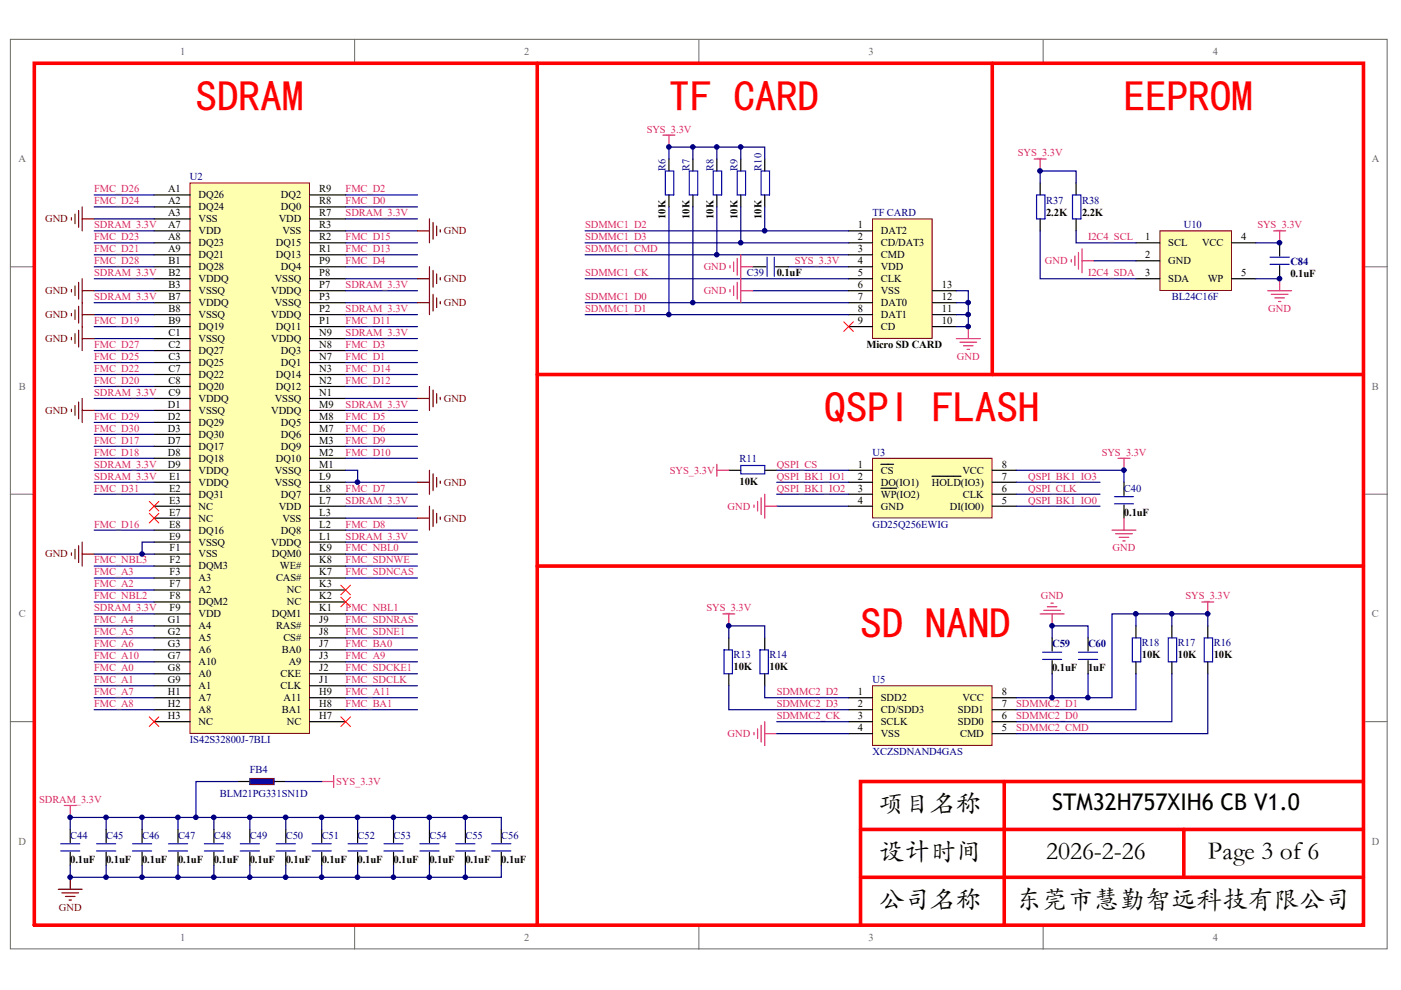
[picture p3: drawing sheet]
<svg xmlns="http://www.w3.org/2000/svg" width="297mm" height="210mm" viewBox="0 0 297 210" stroke-linecap="round" stroke-linejoin="round" font-family="sans-serif">
<g fill="#fff" stroke="#696969" stroke-width=".21">
<path d="M2.2 8.3h291.9v192.9h-291.9z"/>
<path d="M7.3 13.4h281.7v182.7h-281.7z"/>
</g>
<path d="M75.2 8.3v5.1M148.2 8.3v5.1M221.2 8.3v5.1M2.2 56.6h5.1M289.1 56.6h5.1M2.2 104.8h5.1M289.1 104.8h5.1M2.2 153h5.1M289.1 153h5.1M75.2 196.2v5M148.2 196.2v5M221.2 196.2v5" fill="none" stroke="#696969" stroke-width=".21"/>
<path d="M7.3 13.4h281.8v182.8h-281.8zM182.5 175.9h106.6M212.9 165.7v30.5M251 175.9v10.1M289.1 165.7h-106.6v30.5M182.5 186h106.6" fill="none" stroke="#f00" stroke-width=".76"/>
<path d="M40.3 38.8h25.3v116.7h-25.3z" fill="#ffffb0" stroke="#800000" stroke-width=".21"/>
<g fill="none" stroke="#000" stroke-width=".25">
<path d="M32.7 41.3h7.6M32.7 43.9h7.6M32.7 46.4h7.6M32.7 48.9h7.6M32.7 51.5h7.6M32.7 54h7.6M32.7 56.6h7.6M32.7 59.1h7.6M65.7 41.3h7.6M65.7 43.9h7.6M65.7 46.4h7.6M65.7 48.9h7.6"/>
<path d="M65.7 51.5h7.6M65.7 54h7.6M65.7 56.6h7.6M65.7 59.1h7.6M32.7 61.6h7.6M32.7 64.2h7.6M32.7 66.7h7.6M32.7 69.3h7.6M32.7 71.8h7.6M32.7 74.3h7.6M32.7 76.9h7.6M32.7 79.4h7.6"/>
<path d="M65.7 61.6h7.6M65.7 64.2h7.6M65.7 66.7h7.6M65.7 69.3h7.6M65.7 71.8h7.6M65.7 74.3h7.6M65.7 76.9h7.6M65.7 79.4h7.6M32.7 81.9h7.6M32.7 84.5h7.6M32.7 87h7.6M32.7 89.6h7.6"/>
<path d="M32.7 92.1h7.6M32.7 94.6h7.6M32.7 97.2h7.6M32.7 99.7h7.6M65.7 81.9h7.6M65.7 84.5h7.6M65.7 87h7.6M65.7 89.6h7.6M65.7 92.1h7.6M65.7 94.6h7.6M65.7 97.2h7.6M65.7 99.7h7.6"/>
<path d="M32.7 102.2h7.6M32.7 104.8h7.6M32.7 107.3h7.6M32.7 109.9h7.6M32.7 112.4h7.6M32.7 114.9h7.6M32.7 117.5h7.6M65.7 102.2h7.6M65.7 104.8h7.6M65.7 107.3h7.6M65.7 109.9h7.6M65.7 112.4h7.6"/>
<path d="M65.7 114.9h7.6M65.7 117.5h7.6M32.7 120h7.6M32.7 122.6h7.6M32.7 125.1h7.6M32.7 127.6h7.6M32.7 130.2h7.6M32.7 132.7h7.6M32.7 135.2h7.6M32.7 137.8h7.6M65.7 120h7.6M65.7 122.6h7.6"/>
<path d="M65.7 125.1h7.6M65.7 127.6h7.6M65.7 130.2h7.6M65.7 132.7h7.6M65.7 135.2h7.6M65.7 137.8h7.6M32.7 140.3h7.6M32.7 142.9h7.6M32.7 145.4h7.6M32.7 147.9h7.6M32.7 150.5h7.6M32.7 153h7.6"/>
<path d="M65.7 140.3h7.6M65.7 142.9h7.6M65.7 145.4h7.6M65.7 147.9h7.6M65.7 150.5h7.6M65.7 153h7.6M50.4 165.7h2.6M58.1 165.7h2.5"/>
</g>
<g fill="none" stroke="#000080" stroke-width=".25">
<path d="M20 41.3h12.7M20 43.9h12.7M20 46.4h12.7M20 48.9h12.7M20 51.5h12.7M20 54h12.7M20 56.6h12.7M20 59.1h12.7M73.3 41.3h15.2M73.3 43.9h15.2M73.3 46.4h15.2M73.3 48.9h15.2"/>
<path d="M73.3 51.5h15.2M73.3 54h15.2M73.3 56.6h15.2M73.3 59.1h15.2M20 61.6h12.7M20 64.2h12.7M20 66.7h12.7M20 69.3h12.7M20 71.8h12.7M20 74.3h12.7M20 76.9h12.7M20 79.4h12.7"/>
<path d="M73.3 61.6h15.2M73.3 64.2h15.2M73.3 66.7h15.2M73.3 69.3h15.2M73.3 71.8h15.2M73.3 74.3h15.2M73.3 76.9h15.2M73.3 79.4h15.2M20 81.9h12.7M20 84.5h12.7M20 87h12.7M20 89.6h12.7"/>
<path d="M20 92.1h12.7M20 94.6h12.7M20 97.2h12.7M20 99.7h12.7M73.3 99.7h2.5v2.5M73.3 81.9h15.2M73.3 84.5h15.2M73.3 87h15.2M73.3 89.6h15.2M73.3 92.1h15.2M73.3 94.6h15.2M73.3 97.2h15.2"/>
<path d="M20 102.2h12.7M20 104.8h12.7M20 112.4h12.7M20 117.5h12.7M32.7 114.9h-2.6v2.6M73.3 102.2h15.2M73.3 104.8h15.2M73.3 112.4h15.2M73.3 117.5h15.2M73.3 107.3h15.2M73.3 109.9h15.2M73.3 114.9h15.2"/>
<path d="M20 120h12.7M20 122.6h12.7M20 125.1h12.7M20 127.6h12.7M20 130.2h12.7M20 132.7h12.7M20 135.2h12.7M20 137.8h12.7M73.3 120h15.2M73.3 122.6h15.2M73.3 130.2h15.2M73.3 132.7h15.2"/>
<path d="M73.3 135.2h15.2M73.3 137.8h15.2M20 140.3h12.7M20 142.9h12.7M20 145.4h12.7M20 147.9h12.7M20 150.5h12.7M73.3 140.3h15.2M73.3 142.9h15.2M73.3 145.4h15.2M73.3 147.9h15.2M73.3 150.5h15.2"/>
</g>
<path d="M113.9 13.4v182.8M113.9 79.4h175.2" fill="none" stroke="#f00" stroke-width=".76"/>
<g fill="none" stroke="#800000" stroke-width=".25">
<path d="M15.1 46.2v.5M15.9 45.4v2M16.7 44.6v3.6M16.7 59.9v3.5M17.4 43.9v5M17.4 59.1v15.2M17.4 46.4h2.6M88.5 48.9h2.6M88.5 59.1h2.6M91.1 46.4v5.1M91.1 56.6v10.1M91.8 47.2v3.5"/>
<path d="M91.8 57.3v3.6M92.6 47.9v2.1M92.6 58.1v2M93.3 48.7v.5M93.3 58.8v.6M15.1 61.4v.5M15.1 66.5v.5M15.1 71.5v.5M15.9 60.6v2.1M15.9 65.7v2M15.9 70.8v2M16.7 64.9v3.6"/>
<path d="M16.7 70v3.6M17.4 61.6h2.6M17.4 66.7h2.6M17.4 71.8h2.6M88.5 64.2h2.6M91.8 62.4v3.6M92.6 63.2v2M93.3 63.9v.5M15.1 86.8v.5M15.9 86v2M16.7 85.2v3.6M17.4 84.5v5.1"/>
<path d="M17.4 87h2.6M88.5 84.5h2.6M91.1 81.9v5.1M91.1 99.7v5.1M91.8 82.7v3.6M92.6 83.5v2M93.3 84.2v.5M15.1 117.2v.5M15.9 116.5v2M16.7 115.7v3.6M17.4 114.9v5.1M17.4 117.5h2.6"/>
<path d="M88.5 109.9h2.6M88.5 102.2h2.6M91.1 107.3v5.1M91.8 100.5v3.5M91.8 108.1v3.5M92.6 101.2v2.1M92.6 108.8v2.1M93.3 102v.5M93.3 109.6v.5"/>
</g>
<path d="M31.6 106.3l2.1 2M31.6 108.8l2.1 2.1M33.7 106.3l-2.1 2M33.7 108.8l-2.1 2.1M72.3 124.1l2 2M72.3 126.6l2 2M74.3 124.1l-2 2M74.3 126.6l-2 2M31.6 152l2.1 2M33.7 152l-2.1 2M72.3 152l2 2M74.3 152l-2 2" fill="none" stroke="#f00" stroke-width=".21"/>
<path d="M53 165.1h5.1v1.2h-5.1z" fill="none" stroke="#00f" stroke-width=".25"/>
<path d="M53 165.1h5.1v1.2h-5.1z" fill="#00f" stroke="#800000" stroke-width=".21"/>
<path d="M152 98.4v2.6M152 99.7h2.5M237 97.2h2.6M238.3 97.2v2.5M13.6 170.8h2.6M14.9 170.8v2.5M68.2 165.7h2.5M70.7 164.4v2.6" fill="none" stroke="#da2467" stroke-width=".25"/>
<g fill="none" stroke="#00f" stroke-width=".25">
<path d="M157.1 98.7h5v1.8h-5zM236.3 106.8h4M236.3 105.3h4M12.9 178.9h4M20.5 178.9h4M28.1 178.9h4.1M35.7 178.9h4.1M43.3 178.9h4.1M50.9 178.9h4.1M58.6 178.9h4M66.2 178.9h4M73.8 178.9h4.1"/>
<path d="M81.4 178.9h4.1M89 178.9h4.1M96.6 178.9h4.1M104.3 178.9h4M12.9 180.4h4M20.5 180.4h4M28.1 180.4h4.1M35.7 180.4h4.1M43.3 180.4h4.1M50.9 180.4h4.1M58.6 180.4h4M66.2 180.4h4"/>
<path d="M73.8 180.4h4.1M81.4 180.4h4.1M89 180.4h4.1M96.6 180.4h4.1M104.3 180.4h4"/>
</g>
<g fill="none" stroke="#000" stroke-width=".25">
<path d="M154.5 99.7h2.6M162.1 99.7h2.6M238.3 102.2v2.8M238.3 107.1v2.8M14.9 175.9v2.7M22.5 175.9v2.7M30.1 175.9v2.7M37.7 175.9v2.7M45.4 175.9v2.7M53 175.9v2.7M60.6 175.9v2.7M68.2 175.9v2.7"/>
<path d="M75.8 175.9v2.7M83.4 175.9v2.7M91.1 175.9v2.7M98.7 175.9v2.7M106.3 175.9v2.7M14.9 180.7v2.8M22.5 180.7v2.8M30.1 180.7v2.8M37.7 180.7v2.8M45.4 180.7v2.8M53 180.7v2.8M60.6 180.7v2.8"/>
<path d="M68.2 180.7v2.8M75.8 180.7v2.8M83.4 180.7v2.8M91.1 180.7v2.8M98.7 180.7v2.8M106.3 180.7v2.8"/>
</g>
<path d="M12.4 188.5h5M13.1 189.3h3.6M13.9 190.1h2M14.6 190.8h.5M14.9 186v2.5" fill="none" stroke="#800000" stroke-width=".25"/>
<g fill="none" stroke="#000080" stroke-width=".25">
<path d="M164.7 107.3h15.2M14.9 175.9v-2.6h45.7v2.6M22.5 173.3v2.6M30.1 173.3v2.6M37.7 173.3v2.6M45.4 173.3v2.6M50.4 165.7h-8.9v7.6M53 173.3v2.6M60.6 165.7h7.6M60.6 173.3h38.1v2.6M68.2 173.3v2.6M75.8 173.3v2.6"/>
<path d="M83.4 173.3v2.6M91.1 173.3v2.6M98.7 173.3h7.6v2.6M14.9 183.5v2.5h45.7v-2.5M22.5 183.5v2.5M30.1 183.5v2.5M37.7 183.5v2.5M45.4 183.5v2.5M53 183.5v2.5M68.2 183.5v2.5M75.8 183.5v2.5M83.4 183.5v2.5"/>
<path d="M91.1 183.5v2.5M98.7 183.5v2.5h-38.1M106.3 183.5v2.5h-7.6"/>
</g>
<path d="M185 97.2h25.3v12.6h-25.3z" fill="#ffffb0" stroke="#800000" stroke-width=".21"/>
<g fill="none" stroke="#000" stroke-width=".25">
<path d="M141.8 33.7v2.6M146.9 33.7v2.6M152 33.7v2.6M157.1 33.7v2.6M162.1 33.7v2.6M141.8 41.3v2.6M146.9 41.3v2.6M152 41.3v2.6M157.1 41.3v2.6M159.6 56.6h2.8M162.1 41.3v2.6M164.4 56.6h2.8"/>
<path d="M179.9 99.7h5.1M186.8 98.4h2.7M210.4 99.7h5.1M179.9 102.2h5.1M179.9 104.8h5.1M179.9 107.3h5.1M186.8 103.5h3.3M197.6 101h6.2M210.4 102.2h5.1M210.4 104.8h5.1M210.4 107.3h5.1"/>
</g>
<g fill="none" stroke="#000080" stroke-width=".25">
<path d="M141.8 33.7v-2.5h20.3v2.5M146.9 31.2v2.5M152 31.2v2.5M157.1 31.2v2.5M141.8 43.9v22.8M146.9 43.9v20.3M152 43.9v10.1h27.9M157.1 43.9v7.6M162.1 43.9v5M167.2 56.6h12.7M159.6 61.6h20.3M164.7 99.7h15.2"/>
<path d="M215.5 99.7h22.8v2.5M164.7 102.2h15.2M164.7 104.8h15.2M215.5 102.2h17.7M215.5 104.8h17.7M215.5 107.3h17.7"/>
</g>
<path d="M159.9 107.1v.5M160.6 106.3v2M161.4 105.5v3.6M162.1 104.8v5.1M162.1 107.3h2.6M235.8 112.4h5M236.5 113.2h3.6M237.3 113.9h2M238.1 114.7h.5M238.3 109.9v2.5" fill="none" stroke="#da2467" stroke-width=".25"/>
<path d="M141.1 36.3h1.7v5h-1.7zM146.1 36.3h1.8v5h-1.8zM151.2 36.3h1.8v5h-1.8zM156.3 36.3h1.8v5h-1.8zM161.4 36.3h1.8v5h-1.8zM162.6 54.5v4.1M164.2 54.5v4.1" fill="none" stroke="#00f" stroke-width=".25"/>
<path d="M185 46.4h12.6v25.3h-12.6z" fill="#ffffb0" stroke="#800000" stroke-width=".21"/>
<g fill="none" stroke="#000" stroke-width=".25">
<path d="M179.9 48.9h5.1M179.9 51.5h5.1M179.9 54h5.1M179.9 56.6h5.1M179.9 59.1h5.1M179.9 61.6h5.1M179.9 64.2h5.1M179.9 66.7h5.1M179.9 69.3h5.1M197.7 61.6h5.1M197.7 64.2h5.1M197.7 66.7h5.1"/>
<path d="M197.7 69.3h5.1"/>
</g>
<path d="M124.1 59.1h55.8M124.1 54h27.9M124.1 51.5h55.8M124.1 48.9h55.8M124.1 64.2h55.8M124.1 66.7h55.8M202.8 61.6h2.5v7.7h-2.5M202.8 64.2h2.5M202.8 66.7h2.5" fill="none" stroke="#000080" stroke-width=".25"/>
<path d="M178.9 68.2l2 2.1M180.9 68.2l-2 2.1" fill="none" stroke="#f00" stroke-width=".21"/>
<g fill="none" stroke="#da2467" stroke-width=".25">
<path d="M140.6 28.6h2.5M141.8 28.6v2.6M154.8 56.3v.5M155.5 55.5v2.1M156.3 54.8v3.5M156.3 59.9v3.5M157.1 54v10.2M157.1 56.6h2.5M154.8 61.4v.5M155.5 60.6v2.1M157.1 61.6h2.5M202.8 71.8h5"/>
<path d="M203.5 72.6h3.6M204.3 73.3h2M205 74.1h.6M205.3 69.3v2.5"/>
</g>
<path d="M210.4 13.4v66" fill="none" stroke="#f00" stroke-width=".76"/>
<path d="M245.9 48.9h15.2v12.7h-15.2z" fill="#ffffb0" stroke="#800000" stroke-width=".21"/>
<path d="M220.5 38.8v2.5M228.1 38.8v2.5M220.5 46.4v2.5M228.1 46.4v2.5M240.8 51.5h5.1M240.8 55.3h5.1M240.8 59.1h5.1M261.2 51.5h5M261.2 59.1h5M271.3 51.5v2.8M271.3 56.3v2.8" fill="none" stroke="#000" stroke-width=".25"/>
<path d="M219.8 41.3h1.7v5.1h-1.7zM227.4 41.3h1.8v5.1h-1.8zM269.3 56.1h4M269.3 54.5h4" fill="none" stroke="#00f" stroke-width=".25"/>
<path d="M220.5 38.8v-2.5h7.6v2.5M220.5 48.9v10.2h20.3M228.1 48.9v2.6h12.7M232 55.3h8.8M266.2 59.1h5.1M266.2 51.5h5.1" fill="none" stroke="#000080" stroke-width=".25"/>
<g fill="none" stroke="#da2467" stroke-width=".25">
<path d="M219.3 33.7h2.5M220.5 33.7v2.6M227.1 55v.5M227.9 54.3v2M228.7 53.5v3.6M229.4 52.8v5M229.4 55.3h2.6M270 48.9h2.6M271.3 48.9v2.6M271.3 59.1v2.5M268.8 61.6h5M269.5 62.4h3.6"/>
<path d="M270.3 63.2h2M271.1 63.9h.5"/>
</g>
<path d="M185 145.4h25.3v12.6h-25.3z" fill="#ffffb0" stroke="#800000" stroke-width=".21"/>
<g fill="none" stroke="#000" stroke-width=".25">
<path d="M154.5 135.2v2.6M162.1 135.2v2.6M223.1 135.2v2.8M230.7 135.2v2.8M240.8 132.7v2.5M248.5 132.7v2.5M256.1 132.7v2.5M154.5 142.9v2.5M162.1 142.9v2.5M179.9 147.9h5.1M179.9 150.5h5.1M179.9 153h5.1"/>
<path d="M179.9 155.6h5.1M210.4 147.9h5.1M210.4 150.5h5.1M210.4 153h5.1M210.4 155.6h5.1M223.1 140.1v2.8M230.7 140.1v2.8M240.8 140.3v2.6M248.5 140.3v2.6M256.1 140.3v2.6"/>
</g>
<g fill="none" stroke="#da2467" stroke-width=".25">
<path d="M153.3 130.2h2.5M154.5 130.2v2.5M220.5 130.2h5.1M221.3 129.4h3.5M222.1 128.6h2M222.8 127.9h.5M223.1 130.2v2.5M254.8 127.6h2.5M256.1 127.6v2.6M159.9 155.3v.5M160.6 154.5v2.1M161.4 153.8v3.5"/>
<path d="M162.1 153v5.1M162.1 155.6h2.6"/>
</g>
<g fill="none" stroke="#000080" stroke-width=".25">
<path d="M154.5 135.2v-2.5h7.6v2.5M223.1 135.2v-2.5h7.6v2.5M240.8 130.2v2.5M248.5 130.2v2.5M256.1 132.7v-2.5h-20.3v17.7h-20.3M256.1 130.2h.1M154.5 145.4v5.1h25.4M162.1 145.4v2.5h17.8M164.7 155.6h15.2M164.7 153h15.2M223.1 142.9v5M230.7 142.9v5"/>
<path d="M240.8 142.9v7.6h-25.3M248.5 142.9v10.1h-33M256.1 142.9v12.7h-40.6"/>
</g>
<path d="M153.5 137.8h1.8v5.1h-1.8zM161.1 137.8h1.8v5.1h-1.8zM221 138.3h4.1M221 139.8h4.1M228.7 138.3h4M228.7 139.8h4M240.1 135.2h1.8v5.1h-1.8zM247.7 135.2h1.8v5.1h-1.8zM255.3 135.2h1.8v5.1h-1.8z" fill="none" stroke="#00f" stroke-width=".25"/>
<path d="M113.9 120h175.2" fill="none" stroke="#f00" stroke-width=".76"/>
<g fill="#000080" stroke="#000080" stroke-width=".21">
<circle cx="14.9" cy="186" r=".48"/>
<circle cx="14.9" cy="173.3" r=".48"/>
<circle cx="22.5" cy="186" r=".48"/>
<circle cx="22.5" cy="173.3" r=".48"/>
<circle cx="30.1" cy="186" r=".48"/>
<circle cx="30.1" cy="173.3" r=".48"/>
<circle cx="30.1" cy="117.5" r=".48"/>
<circle cx="37.7" cy="186" r=".48"/>
<circle cx="37.7" cy="173.3" r=".48"/>
<circle cx="41.5" cy="173.3" r=".48"/>
<circle cx="45.3" cy="186" r=".49"/>
<circle cx="45.3" cy="173.3" r=".49"/>
<circle cx="52.9" cy="186" r=".48"/>
<circle cx="52.9" cy="173.3" r=".48"/>
<circle cx="60.6" cy="186" r=".49"/>
<circle cx="60.6" cy="173.3" r=".49"/>
<circle cx="68.2" cy="186" r=".48"/>
<circle cx="68.2" cy="173.3" r=".48"/>
<circle cx="75.8" cy="186" r=".49"/>
<circle cx="75.8" cy="173.3" r=".49"/>
<circle cx="75.8" cy="102.2" r=".49"/>
<circle cx="83.4" cy="186" r=".48"/>
<circle cx="83.4" cy="173.3" r=".48"/>
<circle cx="91" cy="186" r=".49"/>
<circle cx="91" cy="173.3" r=".49"/>
<circle cx="98.6" cy="186" r=".48"/>
<circle cx="98.6" cy="173.3" r=".48"/>
<circle cx="141.8" cy="66.7" r=".48"/>
<circle cx="141.8" cy="31.2" r=".48"/>
<circle cx="146.9" cy="64.2" r=".48"/>
<circle cx="146.9" cy="31.2" r=".48"/>
<circle cx="152" cy="54" r=".48"/>
<circle cx="152" cy="31.2" r=".48"/>
<circle cx="154.5" cy="132.7" r=".48"/>
<circle cx="157" cy="51.5" r=".48"/>
<circle cx="157" cy="31.2" r=".48"/>
<circle cx="162.1" cy="48.9" r=".48"/>
<circle cx="205.3" cy="69.2" r=".49"/>
<circle cx="205.3" cy="66.7" r=".49"/>
<circle cx="205.3" cy="64.2" r=".49"/>
<circle cx="220.5" cy="36.2" r=".49"/>
<circle cx="223" cy="147.9" r=".48"/>
<circle cx="223" cy="132.7" r=".48"/>
<circle cx="230.7" cy="147.9" r=".49"/>
<circle cx="238.3" cy="99.7" r=".48"/>
<circle cx="240.8" cy="130.1" r=".49"/>
<circle cx="248.4" cy="130.1" r=".48"/>
<circle cx="256" cy="130.1" r=".49"/>
<circle cx="271.3" cy="59.1" r=".49"/>
<circle cx="271.3" cy="51.5" r=".49"/>
</g>
<g font-size="9.1" fill="#f00">
<text x="41.5" y="23.6">SRM</text>
<text x="46.1" y="23.6">DA</text>
<text x="141.8" y="23.6">T</text>
<text x="146.4" y="23.6">FCR</text>
<text x="160.1" y="23.6">AD</text>
<text x="238.3" y="23.6">EPO</text>
<text x="242.9" y="23.6">ERM</text>
<text x="174.8" y="89.6">QP</text>
<text x="179.4" y="89.6">SIFAH</text>
<text x="202.2" y="89.6">LS</text>
<text x="182.5" y="135.3">S</text>
<text x="187" y="135.3">DNN</text>
<text x="200.7" y="135.3">AD</text>
</g>
<g font-size="5.4">
<text x="186.3" y="171.9">项目名称</text>
<text x="186.3" y="182">设计时间</text>
<text x="221.8" y="182">2026-2-26</text>
<text x="256.1" y="182">Page 3 of 6</text>
<text x="186.3" y="192.2">公司名称</text>
<text x="215.5" y="192.2">东莞市慧勤智远科技有限公司</text>
</g>
<text font-size="4.9" x="223.1" y="171.8">STM32H757XIH6 CB V1.0</text>
<g font-size="2.3">
<text x="221.8" y="45.9">2.2K</text>
<text x="229.4" y="45.9">2.2K</text>
<text x="164.7" y="58.6">0.1uF</text>
<text x="273.6" y="58.8">0.1uF</text>
<text x="183.7" y="73.8">Micro SD CARD</text>
<text x="156.8" y="102.7">10K</text>
<text x="238.3" y="109.3">0.1uF</text>
<text x="155.5" y="142.1">10K</text>
<text x="163.2" y="142.1">10K</text>
<text x="223.1" y="142.3">0.1uF</text>
<text x="230.7" y="142.3">1uF</text>
<text x="242.1" y="139.5">10K</text>
<text x="249.7" y="139.5">10K</text>
<text x="257.3" y="139.5">10K</text>
<text x="14.9" y="182.9">0.1uF</text>
<text x="22.5" y="182.9">0.1uF</text>
<text x="30.1" y="182.9">0.1uF</text>
<text x="37.7" y="182.9">0.1uF</text>
<text x="45.4" y="182.9">0.1uF</text>
<text x="53" y="182.9">0.1uF</text>
<text x="60.6" y="182.9">0.1uF</text>
<text x="68.2" y="182.9">0.1uF</text>
<text x="75.8" y="182.9">0.1uF</text>
<text x="83.4" y="182.9">0.1uF</text>
<text x="91.1" y="182.9">0.1uF</text>
<text x="98.7" y="182.9">0.1uF</text>
<text x="106.3" y="182.9">0.1uF</text>
</g>
<g font-size="2.3" fill="#000080">
<text x="273.6" y="56.3">C84</text>
<text x="223.1" y="137.3">C59</text>
<text x="230.7" y="137.3">C60</text>
</g>
<g font-size="2.2" fill="#696969">
<text x="38.2" y="11.6">1</text>
<text x="111.2" y="11.6">2</text>
<text x="184.2" y="11.6">3</text>
<text x="257.1" y="11.6">4</text>
<text x="3.9" y="34.4">A</text>
<text x="290.8" y="34.4">A</text>
<text x="4" y="82.7">B</text>
<text x="290.9" y="82.7">B</text>
<text x="4" y="130.9">C</text>
<text x="290.9" y="130.9">C</text>
<text x="3.9" y="179.1">D</text>
<text x="290.8" y="179.1">D</text>
<text x="38.2" y="199.4">1</text>
<text x="111.2" y="199.4">2</text>
<text x="184.2" y="199.4">3</text>
<text x="257.1" y="199.4">4</text>
</g>
<g font-size="2.2" fill="#da2467">
<text x="137.1" y="28.1">SYS_3.3V</text>
<text x="215.8" y="33.2">SYS_3.3V</text>
<text x="20" y="40.8">FMC_D26</text>
<text x="73.3" y="40.8">FMC_D2</text>
<text x="20" y="43.3">FMC_D24</text>
<text x="73.3" y="43.3">FMC_D0</text>
<text x="73.3" y="45.9">SDRAM_3.3V</text>
<text x="20" y="53.5">FMC_D21</text>
<text x="20" y="50.9">FMC_D23</text>
<text x="20" y="48.4">SDRAM_3.3V</text>
<text x="73.3" y="53.5">FMC_D13</text>
<text x="73.3" y="50.9">FMC_D15</text>
<text x="124.1" y="48.4">SDMMC1_D2</text>
<text x="124.1" y="50.9">SDMMC1_D3</text>
<text x="124.1" y="53.5">SDMMC1_CMD</text>
<text x="230.7" y="50.9">I2C4_SCL</text>
<text x="266.6" y="48.4">SYS_3.3V</text>
<text x="20" y="56">FMC_D28</text>
<text x="20" y="58.6">SDRAM_3.3V</text>
<text x="73.3" y="56">FMC_D4</text>
<text x="124.1" y="58.6">SDMMC1_CK</text>
<text x="149.2" y="57.3">GND</text>
<text x="168.5" y="56">SYS_3.3V</text>
<text x="221.5" y="56">GND</text>
<text x="230.7" y="58.6">I2C4_SDA</text>
<text x="20" y="63.6">SDRAM_3.3V</text>
<text x="73.3" y="61.1">SDRAM_3.3V</text>
<text x="124.1" y="63.6">SDMMC1_D0</text>
<text x="149.2" y="62.4">GND</text>
<text x="20" y="68.7">FMC_D19</text>
<text x="73.3" y="68.7">FMC_D11</text>
<text x="73.3" y="71.2">SDRAM_3.3V</text>
<text x="73.3" y="66.2">SDRAM_3.3V</text>
<text x="124.1" y="66.2">SDMMC1_D1</text>
<text x="268.9" y="66.2">GND</text>
<text x="20" y="76.3">FMC_D25</text>
<text x="20" y="73.8">FMC_D27</text>
<text x="73.3" y="76.3">FMC_D1</text>
<text x="73.3" y="73.8">FMC_D3</text>
<text x="202.9" y="76.3">GND</text>
<text x="20" y="81.4">FMC_D20</text>
<text x="20" y="78.9">FMC_D22</text>
<text x="20" y="83.9">SDRAM_3.3V</text>
<text x="73.3" y="81.4">FMC_D12</text>
<text x="73.3" y="78.9">FMC_D14</text>
<text x="20" y="89">FMC_D29</text>
<text x="73.3" y="89">FMC_D5</text>
<text x="73.3" y="86.5">SDRAM_3.3V</text>
<text x="20" y="94.1">FMC_D17</text>
<text x="20" y="91.5">FMC_D30</text>
<text x="73.3" y="91.5">FMC_D6</text>
<text x="73.3" y="94.1">FMC_D9</text>
<text x="20" y="96.6">FMC_D18</text>
<text x="20" y="99.2">SDRAM_3.3V</text>
<text x="20" y="101.7">SDRAM_3.3V</text>
<text x="73.3" y="96.6">FMC_D10</text>
<text x="142" y="100.4">SYS_3.3V</text>
<text x="164.7" y="99.2">QSPI_CS</text>
<text x="164.7" y="101.7">QSPI_BK1_IO1</text>
<text x="218" y="101.7">QSPI_BK1_IO3</text>
<text x="233.6" y="96.6">SYS_3.3V</text>
<text x="20" y="104.2">FMC_D31</text>
<text x="73.3" y="104.2">FMC_D7</text>
<text x="73.3" y="106.8">SDRAM_3.3V</text>
<text x="164.7" y="104.2">QSPI_BK1_IO2</text>
<text x="218" y="104.2">QSPI_CLK</text>
<text x="218" y="106.8">QSPI_BK1_IO0</text>
<text x="20" y="111.9">FMC_D16</text>
<text x="73.3" y="111.9">FMC_D8</text>
<text x="154.3" y="108">GND</text>
<text x="20" y="119.5">FMC_NBL3</text>
<text x="73.3" y="114.4">SDRAM_3.3V</text>
<text x="73.3" y="116.9">FMC_NBL0</text>
<text x="73.3" y="119.5">FMC_SDNWE</text>
<text x="235.9" y="116.9">GND</text>
<text x="20" y="124.5">FMC_A2</text>
<text x="20" y="122">FMC_A3</text>
<text x="73.3" y="122">FMC_SDNCAS</text>
<text x="20" y="129.6">SDRAM_3.3V</text>
<text x="20" y="127.1">FMC_NBL2</text>
<text x="73.3" y="129.6">FMC_NBL1</text>
<text x="149.8" y="129.6">SYS_3.3V</text>
<text x="220.7" y="127.1">GND</text>
<text x="251.4" y="127.1">SYS_3.3V</text>
<text x="20" y="132.2">FMC_A4</text>
<text x="20" y="134.7">FMC_A5</text>
<text x="20" y="137.2">FMC_A6</text>
<text x="73.3" y="132.2">FMC_SDNRAS</text>
<text x="73.3" y="134.7">FMC_SDNE1</text>
<text x="73.3" y="137.2">FMC_BA0</text>
<text x="20" y="142.3">FMC_A0</text>
<text x="20" y="139.8">FMC_A10</text>
<text x="73.3" y="139.8">FMC_A9</text>
<text x="73.3" y="142.3">FMC_SDCKE1</text>
<text x="20" y="144.8">FMC_A1</text>
<text x="20" y="147.4">FMC_A7</text>
<text x="20" y="149.9">FMC_A8</text>
<text x="73.3" y="147.4">FMC_A11</text>
<text x="73.3" y="144.8">FMC_SDCLK</text>
<text x="73.3" y="149.9">FMC_BA1</text>
<text x="164.7" y="147.4">SDMMC2_D2</text>
<text x="164.7" y="149.9">SDMMC2_D3</text>
<text x="215.5" y="149.9">SDMMC2_D1</text>
<text x="164.7" y="152.5">SDMMC2_CK</text>
<text x="215.5" y="152.5">SDMMC2_D0</text>
<text x="215.5" y="155">SDMMC2_CMD</text>
<text x="154.3" y="156.3">GND</text>
<text x="71.3" y="166.4">SYS_3.3V</text>
<text x="8.3" y="170.2">SDRAM_3.3V</text>
</g>
<g font-size="2.2">
<text x="35.6" y="40.8">A1</text>
<text x="67.7" y="40.8">R9</text>
<text x="35.6" y="43.3">A2</text>
<text x="35.6" y="45.9">A3</text>
<text x="42.1" y="42.1">DQ26</text>
<text x="42.1" y="44.6">DQ24</text>
<text x="42.1" y="47.1">VSS</text>
<text x="59.1" y="47.1">VDD</text>
<text x="59.6" y="42.1">DQ2</text>
<text x="59.6" y="44.6">DQ0</text>
<text x="67.7" y="43.3">R8</text>
<text x="67.7" y="45.9">R7</text>
<text x="141.1" y="46.4" transform="rotate(-90 141.1 46.4)">10K</text>
<text x="146.2" y="46.4" transform="rotate(-90 146.2 46.4)">10K</text>
<text x="151.3" y="46.4" transform="rotate(-90 151.3 46.4)">10K</text>
<text x="156.4" y="46.4" transform="rotate(-90 156.4 46.4)">10K</text>
<text x="161.4" y="46.4" transform="rotate(-90 161.4 46.4)">10K</text>
<text x="35.6" y="48.4">A7</text>
<text x="35.6" y="50.9">A8</text>
<text x="35.6" y="53.5">A9</text>
<text x="42.1" y="49.7">VDD</text>
<text x="42.1" y="52.2">DQ23</text>
<text x="58.5" y="52.2">DQ15</text>
<text x="59.9" y="49.7">VSS</text>
<text x="67.7" y="48.4">R3</text>
<text x="67.7" y="50.9">R2</text>
<text x="67.7" y="53.5">R1</text>
<text x="181.9" y="48.4">1</text>
<text x="181.9" y="50.9">2</text>
<text x="181.9" y="53.5">3</text>
<text x="186.8" y="49.7">DAT2</text>
<text x="186.8" y="52.2">CD/DAT3</text>
<text x="242.8" y="50.9">1</text>
<text x="247.7" y="52.2">SCL</text>
<text x="254.9" y="52.2">VCC</text>
<text x="263.2" y="50.9">4</text>
<text x="35.7" y="56">B1</text>
<text x="35.7" y="58.6">B2</text>
<text x="42.1" y="54.7">DQ21</text>
<text x="42.1" y="57.3">DQ28</text>
<text x="42.1" y="59.8">VDDQ</text>
<text x="58.3" y="59.8">VSSQ</text>
<text x="58.5" y="54.7">DQ13</text>
<text x="59.6" y="57.3">DQ4</text>
<text x="67.7" y="56">P9</text>
<text x="67.7" y="58.6">P8</text>
<text x="181.9" y="56">4</text>
<text x="181.9" y="58.6">5</text>
<text x="186.8" y="54.7">CMD</text>
<text x="186.8" y="57.3">VDD</text>
<text x="186.8" y="59.8">CLK</text>
<text x="242.8" y="54.7">2</text>
<text x="242.8" y="58.6">3</text>
<text x="247.7" y="56">GND</text>
<text x="247.7" y="59.8">SDA</text>
<text x="256.1" y="59.8">WP</text>
<text x="263.2" y="58.6">5</text>
<text x="35.7" y="61.1">B3</text>
<text x="35.7" y="63.6">B7</text>
<text x="42.1" y="62.4">VSSQ</text>
<text x="42.1" y="64.9">VDDQ</text>
<text x="57.5" y="62.4">VDDQ</text>
<text x="58.3" y="64.9">VSSQ</text>
<text x="67.7" y="61.1">P7</text>
<text x="67.7" y="63.6">P3</text>
<text x="181.9" y="61.1">6</text>
<text x="181.9" y="63.6">7</text>
<text x="186.8" y="62.4">VSS</text>
<text x="186.8" y="64.9">DAT0</text>
<text x="199.7" y="63.6">12</text>
<text x="199.7" y="61.1">13</text>
<text x="35.7" y="66.2">B8</text>
<text x="35.7" y="68.7">B9</text>
<text x="35.7" y="71.2">C1</text>
<text x="42.1" y="67.4">VSSQ</text>
<text x="42.1" y="70">DQ19</text>
<text x="57.5" y="67.4">VDDQ</text>
<text x="58.5" y="70">DQ11</text>
<text x="67.7" y="66.2">P2</text>
<text x="67.7" y="68.7">P1</text>
<text x="67.7" y="71.2">N9</text>
<text x="181.9" y="66.2">8</text>
<text x="181.9" y="68.7">9</text>
<text x="186.8" y="67.4">DAT1</text>
<text x="186.8" y="70">CD</text>
<text x="199.7" y="68.7">10</text>
<text x="199.7" y="66.2">11</text>
<text x="35.7" y="73.8">C2</text>
<text x="35.7" y="76.3">C3</text>
<text x="42.1" y="72.5">VSSQ</text>
<text x="42.1" y="75.1">DQ27</text>
<text x="42.1" y="77.6">DQ25</text>
<text x="57.5" y="72.5">VDDQ</text>
<text x="59.6" y="75.1">DQ3</text>
<text x="59.6" y="77.6">DQ1</text>
<text x="67.7" y="73.8">N8</text>
<text x="67.7" y="76.3">N7</text>
<text x="35.7" y="78.9">C7</text>
<text x="35.7" y="81.4">C8</text>
<text x="35.7" y="83.9">C9</text>
<text x="42.1" y="80.1">DQ22</text>
<text x="42.1" y="82.7">DQ20</text>
<text x="58.5" y="80.1">DQ14</text>
<text x="58.5" y="82.7">DQ12</text>
<text x="67.7" y="78.9">N3</text>
<text x="67.7" y="81.4">N2</text>
<text x="67.7" y="83.9">N1</text>
<text x="35.6" y="86.5">D1</text>
<text x="35.6" y="89">D2</text>
<text x="42.1" y="85.2">VDDQ</text>
<text x="42.1" y="87.7">VSSQ</text>
<text x="57.5" y="87.7">VDDQ</text>
<text x="58.3" y="85.2">VSSQ</text>
<text x="67.7" y="86.5">M9</text>
<text x="67.7" y="89">M8</text>
<text x="35.6" y="91.5">D3</text>
<text x="35.6" y="94.1">D7</text>
<text x="42.1" y="90.3">DQ29</text>
<text x="42.1" y="92.8">DQ30</text>
<text x="42.1" y="95.4">DQ17</text>
<text x="59.6" y="90.3">DQ5</text>
<text x="59.6" y="92.8">DQ6</text>
<text x="59.6" y="95.4">DQ9</text>
<text x="67.7" y="91.5">M7</text>
<text x="67.7" y="94.1">M3</text>
<text x="35.6" y="96.6">D8</text>
<text x="35.6" y="99.2">D9</text>
<text x="35.8" y="101.7">E1</text>
<text x="42.1" y="97.9">DQ18</text>
<text x="42.1" y="100.4">VDDQ</text>
<text x="58.3" y="100.4">VSSQ</text>
<text x="58.5" y="97.9">DQ10</text>
<text x="67.7" y="96.6">M2</text>
<text x="67.7" y="99.2">M1</text>
<text x="67.7" y="101.7">L9</text>
<text x="181.9" y="99.2">1</text>
<text x="181.9" y="101.7">2</text>
<text x="186.8" y="100.4">CS</text>
<text x="204.1" y="100.4">VCC</text>
<text x="212.4" y="101.7">7</text>
<text x="212.4" y="99.2">8</text>
<text x="35.8" y="104.2">E2</text>
<text x="35.8" y="106.8">E3</text>
<text x="42.1" y="103">VDDQ</text>
<text x="42.1" y="105.5">DQ31</text>
<text x="58.3" y="103">VSSQ</text>
<text x="59.6" y="105.5">DQ7</text>
<text x="67.7" y="104.2">L8</text>
<text x="67.7" y="106.8">L7</text>
<text x="181.9" y="104.2">3</text>
<text x="181.9" y="106.8">4</text>
<text x="186.8" y="103">DO(IO1)</text>
<text x="186.8" y="105.5">WP(IO2)</text>
<text x="197.6" y="103">HOLD(IO3)</text>
<text x="204.2" y="105.5">CLK</text>
<text x="212.4" y="106.8">5</text>
<text x="212.4" y="104.2">6</text>
<text x="35.8" y="109.3">E7</text>
<text x="35.8" y="111.9">E8</text>
<text x="42.1" y="108">NC</text>
<text x="42.1" y="110.6">NC</text>
<text x="42.1" y="113.1">DQ16</text>
<text x="59.1" y="108">VDD</text>
<text x="59.6" y="113.1">DQ8</text>
<text x="59.9" y="110.6">VSS</text>
<text x="67.7" y="109.3">L3</text>
<text x="67.7" y="111.9">L2</text>
<text x="186.8" y="108">GND</text>
<text x="201.4" y="108">DI(IO0)</text>
<text x="35.8" y="114.4">E9</text>
<text x="36" y="116.9">F1</text>
<text x="36" y="119.5">F2</text>
<text x="42.1" y="115.7">VSSQ</text>
<text x="42.1" y="118.2">VSS</text>
<text x="57.5" y="115.7">VDDQ</text>
<text x="57.6" y="118.2">DQM0</text>
<text x="67.7" y="114.4">L1</text>
<text x="67.7" y="116.9">K9</text>
<text x="67.7" y="119.5">K8</text>
<text x="36" y="122">F3</text>
<text x="36" y="124.5">F7</text>
<text x="42.1" y="120.7">DQM3</text>
<text x="42.1" y="123.3">A3</text>
<text x="42.1" y="125.8">A2</text>
<text x="58.5" y="123.3">CAS#</text>
<text x="59.3" y="120.7">WE#</text>
<text x="60.8" y="125.8">NC</text>
<text x="67.7" y="122">K7</text>
<text x="67.7" y="124.5">K3</text>
<text x="36" y="127.1">F8</text>
<text x="36" y="129.6">F9</text>
<text x="42.1" y="128.4">DQM2</text>
<text x="42.1" y="130.9">VDD</text>
<text x="57.6" y="130.9">DQM1</text>
<text x="60.8" y="128.4">NC</text>
<text x="67.7" y="127.1">K2</text>
<text x="67.7" y="129.6">K1</text>
<text x="35.6" y="132.2">G1</text>
<text x="35.6" y="134.7">G2</text>
<text x="35.6" y="137.2">G3</text>
<text x="42.1" y="133.4">A4</text>
<text x="42.1" y="136">A5</text>
<text x="58.5" y="133.4">RAS#</text>
<text x="60.1" y="136">CS#</text>
<text x="67.7" y="132.2">J9</text>
<text x="67.7" y="134.7">J8</text>
<text x="67.7" y="137.2">J7</text>
<text x="35.6" y="139.8">G7</text>
<text x="35.6" y="142.3">G8</text>
<text x="42.1" y="138.5">A6</text>
<text x="42.1" y="141">A10</text>
<text x="42.1" y="143.6">A0</text>
<text x="59.4" y="143.6">CKE</text>
<text x="59.8" y="138.5">BA0</text>
<text x="61.2" y="141">A9</text>
<text x="67.7" y="139.8">J3</text>
<text x="67.7" y="142.3">J2</text>
<text x="35.6" y="144.8">G9</text>
<text x="35.6" y="147.4">H1</text>
<text x="35.6" y="149.9">H2</text>
<text x="42.1" y="146.1">A1</text>
<text x="42.1" y="148.7">A7</text>
<text x="59.4" y="146.1">CLK</text>
<text x="60.1" y="148.7">A11</text>
<text x="67.7" y="144.8">J1</text>
<text x="67.7" y="147.4">H9</text>
<text x="67.7" y="149.9">H8</text>
<text x="181.9" y="147.4">1</text>
<text x="181.9" y="149.9">2</text>
<text x="186.8" y="148.7">SDD2</text>
<text x="204.1" y="148.7">VCC</text>
<text x="212.4" y="149.9">7</text>
<text x="212.4" y="147.4">8</text>
<text x="35.6" y="152.5">H3</text>
<text x="42.1" y="151.2">A8</text>
<text x="42.1" y="153.7">NC</text>
<text x="59.8" y="151.2">BA1</text>
<text x="60.8" y="153.7">NC</text>
<text x="67.7" y="152.5">H7</text>
<text x="181.9" y="152.5">3</text>
<text x="181.9" y="155">4</text>
<text x="186.8" y="151.2">CD/SDD3</text>
<text x="186.8" y="153.7">SCLK</text>
<text x="203.1" y="153.7">SDD0</text>
<text x="203.1" y="151.2">SDD1</text>
<text x="212.4" y="155">5</text>
<text x="212.4" y="152.5">6</text>
<text x="186.8" y="156.3">VSS</text>
<text x="203.6" y="156.3">CMD</text>
</g>
<g font-size="2.2" fill="#000080">
<text x="40.3" y="38.2">U2</text>
<text x="141.1" y="36.3" transform="rotate(-90 141.1 36.3)">R6</text>
<text x="146.2" y="36.3" transform="rotate(-90 146.2 36.3)">R7</text>
<text x="151.3" y="36.3" transform="rotate(-90 151.3 36.3)">R8</text>
<text x="156.4" y="36.3" transform="rotate(-90 156.4 36.3)">R9</text>
<text x="161.4" y="36.3" transform="rotate(-90 161.4 36.3)">R10</text>
<text x="185" y="45.9">TF CARD</text>
<text x="221.8" y="43.3">R37</text>
<text x="229.4" y="43.3">R38</text>
<text x="251" y="48.4">U10</text>
<text x="158.3" y="58.6">C39</text>
<text x="248.5" y="63.6">BL24C16F</text>
<text x="156.8" y="97.9">R11</text>
<text x="185" y="96.6">U3</text>
<text x="238.3" y="104.2">C40</text>
<text x="185" y="111.9">GD25Q256EWIG</text>
<text x="242.1" y="137">R18</text>
<text x="249.7" y="137">R17</text>
<text x="257.3" y="137">R16</text>
<text x="155.5" y="139.5">R13</text>
<text x="163.2" y="139.5">R14</text>
<text x="185" y="144.8">U5</text>
<text x="40.3" y="157.5">IS42S32800J-7BLI</text>
<text x="185" y="160.1">XCZSDNAND4GAS</text>
<text x="53" y="163.9">FB4</text>
<text x="46.6" y="169">BLM21PG331SN1D</text>
<text x="14.9" y="177.8">C44</text>
<text x="22.5" y="177.8">C45</text>
<text x="30.1" y="177.8">C46</text>
<text x="37.7" y="177.8">C47</text>
<text x="45.4" y="177.8">C48</text>
<text x="53" y="177.8">C49</text>
<text x="60.6" y="177.8">C50</text>
<text x="68.2" y="177.8">C51</text>
<text x="75.8" y="177.8">C52</text>
<text x="83.4" y="177.8">C53</text>
<text x="91.1" y="177.8">C54</text>
<text x="98.7" y="177.8">C55</text>
<text x="106.3" y="177.8">C56</text>
</g>
<g font-size="2.2" fill="#800000">
<text x="9.6" y="47.1">GND</text>
<text x="94.1" y="49.7">GND</text>
<text x="94.1" y="59.8">GND</text>
<text x="9.6" y="62.4">GND</text>
<text x="94.1" y="64.9">GND</text>
<text x="9.6" y="67.4">GND</text>
<text x="9.6" y="72.5">GND</text>
<text x="9.6" y="87.7">GND</text>
<text x="94.1" y="85.2">GND</text>
<text x="94.1" y="103">GND</text>
<text x="94.1" y="110.6">GND</text>
<text x="9.6" y="118.2">GND</text>
<text x="12.5" y="193.1">GND</text>
</g>
</svg>
